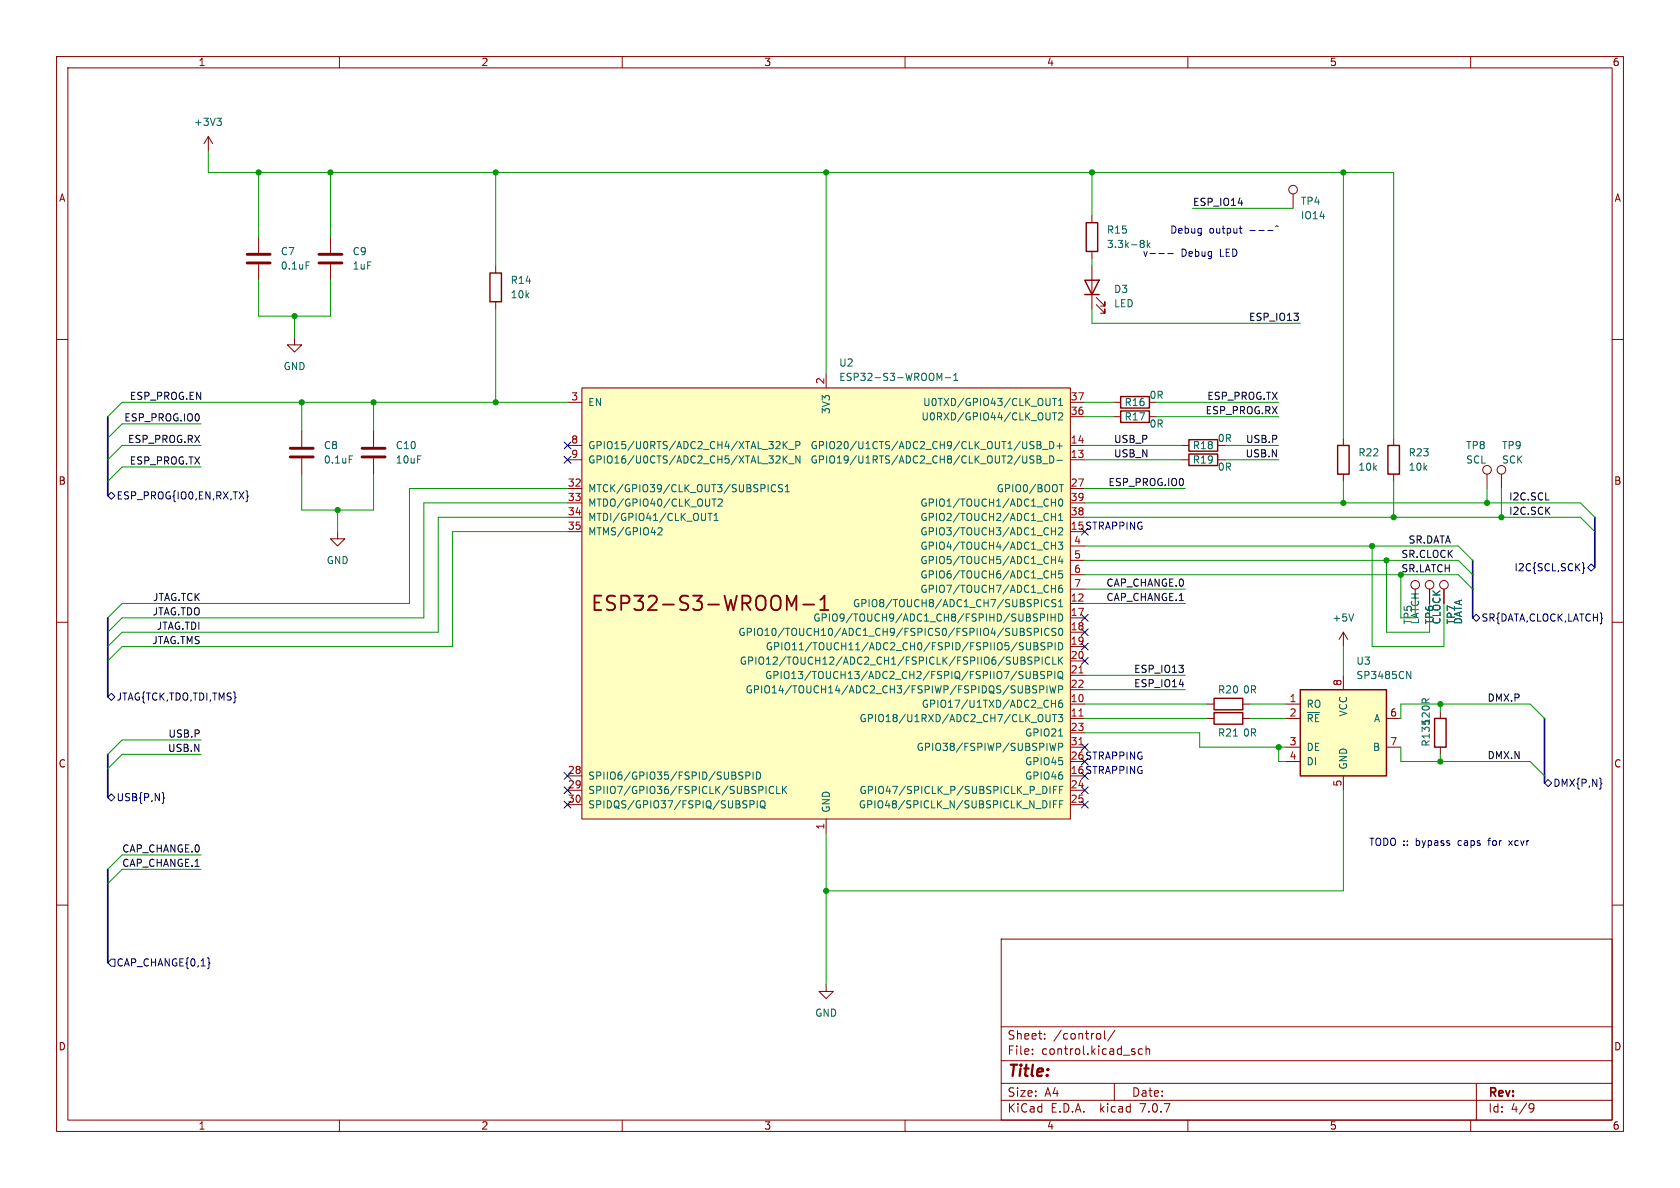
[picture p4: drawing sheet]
<svg xmlns="http://www.w3.org/2000/svg" width="297mm" height="210mm" viewBox="0 0 297 210" stroke-linecap="round" stroke-linejoin="round" font-family="sans-serif">
<g fill="none" stroke="#840000" stroke-width=".18">
<path d="M10 10h277v190h-277zM12 12h273v186h-273zM60 10v2M110 10v2M160 10v2M210 10v2M260 10v2M36.8 24.1l-.7 1.3M36.8 24.1v2.6M36.8 24.1l.8 1.3M193 38.1v1.3M228.6 34.3v2.5"/>
<path d="M10 60h2M45.7 41.9v2.8M45.7 46.7v2.8M52.1 59.7v1.3h1.2l-1.2 1.2-1.3-1.2h1.3M58.4 41.9v2.8M58.4 46.7v2.8M87.6 47v1.3M87.6 53.3v1.3M193 44.5v1.2M193 47v7.6M193.8 53.8l1.5 1.6v-.8v.8h-.7M193.8 52.6l1.5 1.5v-.8v.8h-.7"/>
<path d="M285 60h2M53.3 76.2v2.8M66 76.2v2.8M100.3 78.7h2.6M100.3 71.1h2.6M102.9 68.6h86.3v76.2h-86.3zM146 66v2.6M189.2 78.7h2.6M189.2 71.1h2.6M189.2 73.7h2.6M196.8 71.1h1.3M196.8 73.7h1.3"/>
<path d="M203.2 73.7h1.3M208.9 78.7h1.3M237.5 77.5v1.2M246.4 77.5v1.2M53.3 81v2.8M59.7 94v1.3h1.3l-1.3 1.2-1.3-1.2h1.3M66 81v2.8M100.3 81.3h2.6M100.3 86.4h2.6M100.3 88.9h2.6M100.3 91.4h2.6M100.3 94h2.6"/>
<path d="M189.2 81.3h2.6M189.2 86.4h2.6M189.2 88.9h2.6M189.2 91.4h2.6M189.2 96.5h2.6M189.2 99.1h2.6M208.9 81.3h1.3M215.3 81.3h1.2M237.5 83.8v1.3M246.4 83.8v1.3M262.9 83.8v2.6M265.4 83.8v2.6"/>
<path d="M10 110h2M189.2 106.7h2.6M189.2 109.2h2.6M189.2 111.8h2.6M189.2 114.3h2.6M189.2 116.8h2.6M189.2 119.4h2.6M189.2 101.6h2.6M189.2 104.1h2.6M237.5 111.8v2.5M237.5 119.4v2.5M237.5 111.8l-.8 1.2"/>
<path d="M237.5 111.8l.8 1.2M250.2 104.1v2.6M252.7 104.1v2.6M285 110h2M100.3 139.7h2.6M100.3 137.2h2.6M189.2 124.5h2.6M189.2 127h2.6M189.2 121.9h2.6M189.2 129.5h2.6M189.2 139.7h2.6M189.2 132.1h2.6"/>
<path d="M213.4 124.5h1.2M213.4 127h1.2M219.7 124.5h1.3M219.7 127h1.3M227.3 124.5h2.6M227.3 127h2.6M227.3 132.1h2.6M227.3 134.6h2.6M237.5 137.2v2.5M245.1 127h2.5M245.1 132.1h2.5M254.6 125.7v1.3"/>
<path d="M254.6 132.1v1.3M10 160h2M100.3 142.2h2.6M146 144.8v2.5M189.2 142.2h2.6M285 160h2M146 174v1.3h1.3l-1.3 1.2-1.2-1.2h1.2M177 166h108v32h-108zM60 198v2M110 198v2M160 198v2M177 194.5h108"/>
<path d="M177 191.5h108M177 187.5h108M177 181.5h108M182.5 186.3v.1M182.5 185.5v.1M184.7 183.6v.1M184.7 182.8v.1M194.3 182.7l.3 .3v.4l-.3 .3M195.2 182.2v1.3l.3 .2M197 191.5v3M197.1 182.1l-1.3 2M202 185.5l-.5-.1-.3 .3v.4l.2 .2h.6"/>
<path d="M202.6 185.5l.2-.1 .4 .1v.9M202.6 184.9v1.5M210 198v2M260 198v2M261 191.5v6.5M270.6 195.1l.5 .1a.99 .99 0 0 1-.4 1.4h-.2M271.2 195.7l-.3 .3h-.3"/>
<circle cx="228.6" cy="33.5" r=".76"/>
<circle cx="262.9" cy="83.1" r=".76"/>
<circle cx="265.4" cy="83.1" r=".76"/>
<circle cx="250.2" cy="103.4" r=".76"/>
<circle cx="252.7" cy="103.4" r=".76"/>
<circle cx="255.3" cy="103.4" r=".76"/>
</g>
<g fill="none" stroke="#840000" stroke-width=".25">
<path d="M192 39.4h2.1v5.1h-2.1zM86.6 48.3h2v5h-2zM191.8 49.5h2.5l-1.3 2.6zM191.8 52.1h2.5M198.1 72.6h5.1v2.1h-5.1zM198.1 70.1h5.1v2h-5.1zM210.2 77.7h5.1v2.1h-5.1zM236.5 78.7h2v5.1h-2zM245.4 78.7h2v5.1h-2zM210.2 80.3h5.1v2h-5.1zM214.6 126h5.1v2h-5.1zM214.6 123.4h5.1v2.1h-5.1z"/>
<path d="M229.9 121.9h15.2v15.3h-15.2zM253.6 127h2.1v5.1h-2.1z"/>
</g>
<g fill="#ffffc2" stroke="#ffffc2" stroke-width=".18">
<path d="M102.9 68.6h86.3v76.2h-86.3z"/>
<path d="M229.9 121.9h15.2v15.3h-15.2z"/>
</g>
<path d="M139.9 107.1l.9-1.8v2.5M142 106.9h1.9M145 107.8h1.5M145 106l.7-.7v2.5" fill="none" stroke="#840000" stroke-width=".32"/>
<g fill="none" stroke="#006464" stroke-width=".18">
<path d="M38.3 20.9h.8l-.4 .5M38.9 21.4l.2 .2v.3l-.2 .3M54.1 46.3h.6M201.8 42.5h.2l.3 .2-.3 .3M201.8 43h.2M202 43l.3 .3v.2l-.1 .2-.4 .1M202.8 42.5v1.3M202.9 43.3l.4 .5M203.3 42.9l-.5 .5M138.5 78v1.3M138.6 78.6l.6 .7M139.2 78l-.7 .8"/>
<path d="M139.4 79.4h1M140.7 78.7h.6l.1-.2v-.3l-.7-.2v1.3M166.1 66.9l.4-.9v1.3M167.1 66.8h1M168.6 67.3h.7M168.6 66.3l.4-.3v1.3M183.3 78h.5l.2 .3-.2 .4 .2 .1 .1 .3-.3 .2h-.5zM183.3 78.7h.5M184.3 79.4h1M185.6 78a.64 .64 0 0 1 .7 .7 .64 .64 0 0 1-.7 .6zM186.1 73h.7M186.1 70.4h.7"/>
<path d="M186.4 70.4v1.3M186.4 73v1.2M186.8 78.8h1M187.1 73.1l.5-.1 .3 .3-.8 .9h.8M187.1 70.8l.4-.4v1.3M187.1 71.7h.8M187.3 78.4v.9M61.7 80.6h.6M116.5 93.3l.4 .1 .1 .3-.7 .9h.7M125.2 90.7h.7M125.5 90.7v1.3M125.9 88.2h.7"/>
<path d="M126.2 88.2v1.3M126.2 92h.8M126.2 91.1l.4-.4v1.3M127 88.3l.5-.1 .2 .4-.8 .9h.8M137.1 85.8a.6 .6 0 0 0-.8 .4 .6 .6 0 0 0 .6 .7l.2-.1M138.3 85.7h-.4l-.2 .1v.4l.5 .2 .1 .3-.2 .2h-.5M138.5 80.6v1.3M138.6 81.1l.6 .8M138.8 86.9h.7M138.8 86l.4-.3v1.2M139.2 80.6l-.7 .7M139.4 82h1"/>
<path d="M141.4 80.6v1.3l-.7-1.3v1.3M182.6 80.6l.2 .1M182.7 81.4v.3M183.3 80.6h.5l.2 .2-.2 .4 .2 .1 .1 .3-.3 .3h-.5zM183.3 81.2h.5M184.3 82h1M185.6 80.6a.64 .64 0 0 1 .7 .6 .64 .64 0 0 1-.7 .7zM185.9 90.7v1.3M185.9 93.9h.7M185.9 91.4h.7M185.9 88.8h.7M185.9 96.4h.7"/>
<path d="M185.9 99h.7M186.6 88.2v1.3M186.6 90.7v1.3M186.6 93.3v1.3M186.6 95.8v1.3M186.6 98.4v1.2M186.8 81.4h1M187.1 95.8h.8l-.5 .5 .4 .1v.6l-.2 .1-.5-.1M187.1 93.4l.5-.1 .3 .4-.8 .9h.8M187.1 91.1l.4-.4v1.3M187.1 92h.8M187.3 85.7h.7"/>
<path d="M187.3 88.3l.1-.1a.68 .68 0 0 1 .5 .6 .68 .68 0 0 1-.5 .7 .84 .84 0 0 1-.1-1.2zM187.4 98.3l-.3 .9h.8M187.6 85.7v1.2M187.8 98.8v.8M181.7 116.5l.7 .6-.2 .3h-.5M182.1 118.7v1l-.2 .3M182.2 113.6v1l-.1 .2-.4 .1M182.3 111.1h-.5l-.2 .2 .1 .3 .5 .3v.3l-.1 .1h-.5M182.4 116.2l-.5-.1-.2 .3M182.7 118.7h.5l.2 .2-.2 .4 .2 .1 .1 .3-.3 .3h-.5zM182.7 119.3h.5M182.8 113.6h.4l.3 .3-.3 .3 .3 .1v.3l-.2 .3h-.5z"/>
<path d="M182.8 114.2h.4M182.9 111.7h.6l.1-.2-.1-.3-.6-.1v1.2M183 116.8h.6l.1-.2-.1-.3-.6-.2v1.3M183.9 109.2l.6-.1 .2-.1-.1-.3-.7-.2v1.3M184.1 111.1v1.2M184.2 116.1v1.3M184.7 118.8l-.5-.1-.3 .2 .2 .3 .5 .3v.3l-.2 .2-.5-.1M184.7 113.7l-.5-.1-.1 .1v.4l.5 .2 .1 .3-.2 .3-.5-.1M185.2 119.4l.6-.1 .1-.2v-.3l-.7-.1v1.3M185.2 108.5v1.3M185.3 114.3l.6-.1 .1-.2-.1-.3-.6-.1v1.3M185.5 106.1a.6 .6 0 0 0-.9 .4 .6 .6 0 0 0 .6 .8l.3-.2"/>
<path d="M185.5 111.2a.6 .6 0 0 0-.9 .4 .6 .6 0 0 0 .6 .7l.3-.1M185.6 116.3a.6 .6 0 0 0-.9 .4 .6 .6 0 0 0 .6 .7l.3-.1M185.8 108.5v1.3M185.8 109.1h.7M185.9 101.5h.7M185.9 104.1h.7M186.1 116.1v1.3h.6M186.5 118.7v1.3M186.5 108.5v1.3M186.5 113.6v1.3M186.6 100.9v1.3M186.6 103.4v1.3"/>
<path d="M186.7 106.1l-.5-.1-.3 .2 .2 .3 .5 .3v.3l-.2 .2-.5-.1M186.7 111.1h-.5l-.3 .2 .2 .3 .5 .3v.3l-.2 .1h-.5M187.1 118.9l.2-.2a.43 .43 0 0 1 .6 .4v.4a.42 .42 0 0 1-.5 .5 .42 .42 0 0 1-.4-.5zM187.1 108.5a.64 .64 0 0 1 .8 .7 .64 .64 0 0 1-.8 .6zM187.1 113.6a.64 .64 0 0 1 .8 .6 .64 .64 0 0 1-.8 .7zM187.1 116.1v1.3M187.1 107.3h.8M187.1 106.4l.4-.4v1.3M187.3 119.7l.6 .4M187.3 111.1h.1a.68 .68 0 0 1 .5 .6 .68 .68 0 0 1-.5 .6 .84 .84 0 0 1-.1-1.2zM187.3 116.7l.6 .7M187.8 103.4l-.4 .1a.86 .86 0 0 0 0 1.2l.4-.1 .1-.4-.3-.3-.3 .1-.2 .2"/>
<path d="M187.8 100.9h-.6l-.1 .6 .2-.1 .5 .1 .1 .1-.1 .5-.2 .1-.5-.1M187.9 116.1l-.8 .8M239.3 108.5l-.4 1.3M248.7 118.7l.7 1.3v-1.3M130.8 137.1l.4 .1 .1 .3-.2 .2h-.3M130.8 136.5h.5M131.9 137.1h.6l.1-.2-.1-.3-.6-.1v1.2M133.1 136.5v1.2M133.7 136.5a.64 .64 0 0 1 .8 .6 .64 .64 0 0 1-.8 .6zM135.4 139v1.3M136.8 139.1a.6 .6 0 0 0-.9 .5 .6 .6 0 0 0 .6 .7l.3-.1M137.3 139v1.3h.6"/>
<path d="M138.3 139v1.3M138.5 139.6l.6 .7M139.1 139l-.8 .7M183.3 121.3l-.5-.1-.2 .3 .1 .3 .5 .2v.4l-.2 .1-.4-.1M183.8 121.9l.6-.1 .1-.1v-.3l-.7-.2v1.3M184.9 126.3v1l.3 .3 .3-.1 .1-.2v-1M185.1 121.2v1.3M185.6 121.2l.3 1.3 .2-.9 .3 .9 .3-1.3M185.6 139v1.3M185.9 123.8v1.2M185.9 124.4h.7M186.1 126.3h.7"/>
<path d="M186.2 139.6h.5M186.4 126.3v1.3M186.6 123.8v1.2M186.7 131.4l-.3 1.3-.3-.9-.2 .9M186.8 139h-.6v1.3M187.1 126.3h.8l-.5 .5 .4 .1v.6l-.2 .1-.5-.1M187.1 121.9l.7-.1 .1-.1-.1-.3-.7-.2v1.3M187.1 132.1l.7-.1 .1-.2-.1-.3-.7-.1v1.3M187.1 130.1h.8M187.3 139.6h.5M187.8 123.8h-.4a.86 .86 0 0 0 0 1.2l.4-.1 .1-.4-.3-.2h-.3l-.2 .2M187.9 139h-.6v1.3"/>
<path d="M218 130.1h.8M132.6 142.2h.6l.1-.2v-.3l-.7-.2v1.3M133.9 141.5v1.3M134.5 141.7l.2-.2a.43 .43 0 0 1 .6 .5v.4a.42 .42 0 0 1-.5 .4 .42 .42 0 0 1-.4-.4zM134.6 142.5l.5 .3M135.1 142.8l.2 .1M185.6 141.5v1.3M186.2 142.2h.5M186.8 141.5h-.6v1.3M187.3 142.2h.5M187.9 141.5h-.6v1.3"/>
</g>
<path d="M190.7 119h.8M190.7 126.6h.8M190.7 131.7h.8" fill="none" stroke="#a90000" stroke-width=".18"/>
<path d="M43.7 46.5h4.1M43.7 45h4.1M56.4 46.5h4.1M56.4 45h4.1M51.3 79.2h4.1M64 79.2h4.1M51.3 80.8h4.1M64 80.8h4.1" fill="none" stroke="#840000" stroke-width=".51"/>
<g fill="none" stroke="#000084" stroke-width=".18">
<path d="M99.7 78.1l1.2 1.2M100.9 78.1l-1.2 1.2M19.7 87l.6 .6-.6 .7-.7-.7zM43.5 86.8l.2 .1v.6l.2 .2-.2 .2v.6l-.2 .2M99.7 80.7l1.2 1.2M100.9 80.7l-1.2 1.2M191.2 93.4l1.2 1.2M192.4 93.4l-1.2 1.2M279.7 99.5l.3 .1v.6l.1 .2-.1 .2v.6l-.3 .2M191.2 113.7l1.2 1.2M191.2 111.2l1.2 1.2M191.2 108.6l1.2 1.2"/>
<path d="M191.2 116.2l1.2 1.2M192.4 113.7l-1.2 1.2M192.4 111.2l-1.2 1.2M192.4 108.6l-1.2 1.2M192.4 116.2l-1.2 1.2M261 108.6l.6 .6-.6 .7-.7-.7zM280.7 100.3l.6-.6 .6 .6-.6 .7zM19 123.2l.7-.6 .6 .6-.6 .6zM99.7 139.1l1.2 1.2M99.7 136.6l1.2 1.2M100.9 139.1l-1.2 1.2M100.9 136.6l-1.2 1.2"/>
<path d="M191.2 136.6l1.2 1.2M191.2 131.5l1.2 1.2M191.2 139.1l1.2 1.2M191.2 134l1.2 1.2M192.4 136.6l-1.2 1.2M192.4 131.5l-1.2 1.2M192.4 139.1l-1.2 1.2M192.4 134l-1.2 1.2M273 138.4l.7-.6 .6 .6-.6 .7zM283.1 138.5h.1l-.1 .1M19 141l.7-.7 .6 .7-.6 .6zM28.7 140.1l.2 .2v.6l.2 .2-.2 .1v.7l-.2 .1"/>
<path d="M99.7 141.6l1.2 1.2M100.9 141.6l-1.2 1.2M191.2 141.6l1.2 1.2M192.4 141.6l-1.2 1.2M19.7 169.5h.6v1.3h-.6l-.7-.6zM36.9 169.4v.7l.2 .2-.2 .2v.7"/>
</g>
<path d="M207.5 39.9h-.3v1.3h.3M204.9 44.8h.9M206.4 44.8h1M214.3 40.4h-.3l-.1 .2v.5l.4 .1M221 40.7h.9M222.5 40.7h1M224.1 40.7h1M225.5 40.1l.2-.2 .3 .2M266.7 148.6l.7 .8M267.4 148.6l-.7 .8" fill="none" stroke="#0000c2" stroke-width=".18"/>
<path d="M19 73.7v13.9M260.3 99.1v10.1M281.9 91.4v8.9M19 109.2v14M19 133.4v7.6M273 127v11.4M19 153.7v16.5" fill="none" stroke="#000084" stroke-width=".3"/>
<g fill="none" stroke="#009600" stroke-width=".18">
<path d="M36.8 26.7v3.8h209.6v47M45.7 30.5v11.4M58.4 30.5v11.4M87.6 30.5v16.5M146 30.5v35.5M193 30.5v7.6M210.8 36.8h17.8M237.5 30.5v47M45.7 49.5v6.4h12.7v-6.4M52.1 55.9v3.8M87.6 54.6v16.5M193 54.6v2.6h36.9"/>
<path d="M193 45.7v1.3M35.6 78.7h-14l-2.6 2.6M35.6 74.9h-14l-2.6 2.6M53.3 71.1v5.1M66 71.1v5.1M100.3 71.1h-78.7l-2.6 2.6M191.8 78.7h17.1M191.8 71.1h5M191.8 73.7h5M204.5 71.1h21.6M204.5 73.7h21.6M216.5 78.7h9.6"/>
<path d="M35.6 82.6h-14l-2.6 2.5M53.3 83.8v6.4h12.7v-6.4M59.7 90.2v3.8M100.3 88.9h-25.4v20.3h-53.3l-2.6 2.6M100.3 91.4h-22.8v20.4h-55.9l-2.6 2.5M100.3 86.4h-27.9v20.3h-50.8l-2.6 2.5M100.3 94h-20.3v20.3h-58.4l-2.6 2.5M191.8 88.9h87.6l2.5 2.5M191.8 91.4h87.6l2.5 2.6M191.8 81.3h17.1M191.8 99.1h66l2.5 2.5M191.8 96.5h66l2.5 2.6"/>
<path d="M191.8 86.4h17.7M216.5 81.3h9.6M237.5 85.1v3.8M242.6 96.5v17.8h12.7v-7.6M245.1 99.1v12.7h7.6v-5.1M246.4 85.1v6.3M262.9 86.4v2.5M265.4 86.4v5M191.8 101.6h66l2.5 2.5M191.8 104.1h17.7M191.8 119.4h17.7M191.8 106.7h17.7"/>
<path d="M237.5 114.3v5.1M247.6 101.6v7.6h2.6M35.6 133.4h-14l-2.6 2.5M35.6 130.8h-14l-2.6 2.6M191.8 127h21.6M191.8 124.5h21.6M191.8 129.5h20.3v2.6h15.2M191.8 121.9h17.7M221 127h6.3M221 124.5h6.3M226.1 132.1v2.5h1.2M237.5 139.7v17.8h-91.5"/>
<path d="M247.6 132.1v2.5h22.9l2.5 2.6M247.6 127v-2.5h22.9l2.5 2.5M254.6 124.5v1.2M254.6 133.4v1.2M35.6 151.1h-14l-2.6 2.6M35.6 153.7h-14l-2.6 2.5M146 147.3v26.7"/>
</g>
<g fill="#009600" stroke="#009600" stroke-width=".18">
<circle cx="254.6" cy="134.6" r=".46"/>
<circle cx="226.1" cy="132.1" r=".46"/>
<circle cx="254.6" cy="124.5" r=".46"/>
<circle cx="245.1" cy="99.1" r=".46"/>
<circle cx="237.5" cy="88.9" r=".46"/>
<circle cx="242.6" cy="96.5" r=".46"/>
<circle cx="237.5" cy="30.5" r=".46"/>
<circle cx="262.9" cy="88.9" r=".46"/>
<circle cx="246.4" cy="91.4" r=".46"/>
<circle cx="247.6" cy="101.6" r=".46"/>
<circle cx="265.4" cy="91.4" r=".46"/>
<circle cx="66" cy="71.1" r=".46"/>
<circle cx="87.6" cy="30.5" r=".46"/>
<circle cx="58.4" cy="30.5" r=".46"/>
<circle cx="146" cy="30.5" r=".46"/>
<circle cx="53.3" cy="71.1" r=".46"/>
<circle cx="52.1" cy="55.9" r=".46"/>
<circle cx="45.7" cy="30.5" r=".46"/>
<circle cx="87.6" cy="71.1" r=".46"/>
<circle cx="59.7" cy="90.2" r=".46"/>
<circle cx="146" cy="157.5" r=".46"/>
<circle cx="193" cy="30.5" r=".46"/>
</g>
<text font-size="3.5" fill="#840000" x="104.3" y="108.4">ESP32-S3-WROOM-1</text>
<text font-size="2.8" fill="#840000" x="178" y="190.9">Title:</text>
<g font-size="2.1" fill="#840000">
<text x="178" y="184">Sheet:</text>
<text x="186.2" y="184">/control/</text>
<text x="178" y="186.7">File:</text>
<text x="184.1" y="186.7">control.kicad_sch</text>
<text x="178" y="196.9">KiCad</text>
<text x="178" y="194.1">Size:</text>
<text x="184.7" y="194.1">A4</text>
<text x="185.7" y="196.9">E.D.A.</text>
<text x="194.6" y="196.9">kicad</text>
<text x="200" y="194.1">Date:</text>
<text x="201.8" y="196.9">7.0.7</text>
<text x="263" y="194.3">Rev:</text>
<text x="263" y="196.9">Id:</text>
<text x="267.1" y="196.9">4/9</text>
</g>
<g font-size="1.8" fill="#840000">
<text x="35" y="11.9">1</text>
<text x="85" y="11.9">2</text>
<text x="135" y="11.9">3</text>
<text x="185" y="11.9">4</text>
<text x="235" y="11.9">5</text>
<text x="285" y="11.9">6</text>
<text x="10.3" y="35.9">A</text>
<text x="285.3" y="35.9">A</text>
<text x="10.3" y="85.9">B</text>
<text x="285.3" y="85.9">B</text>
<text x="254.9" y="110.5" transform="rotate(-90 254.9 110.5)">CLOCK</text>
<text x="10.3" y="135.9">C</text>
<text x="285.3" y="135.9">C</text>
<text x="10.3" y="185.9">D</text>
<text x="285.3" y="185.9">D</text>
<text x="35" y="199.9">1</text>
<text x="85" y="199.9">2</text>
<text x="135" y="199.9">3</text>
<text x="185" y="199.9">4</text>
<text x="235" y="199.9">5</text>
<text x="285" y="199.9">6</text>
</g>
<g font-size="1.8" fill="#006464">
<text x="34.2" y="22.5">+3V3</text>
<text x="195.6" y="41.5">R15</text>
<text x="229.9" y="36.4">TP4</text>
<text x="229.9" y="39">IO14</text>
<text x="49.5" y="45.3">C7</text>
<text x="49.5" y="47.9">0.1uF</text>
<text x="62.2" y="45.3">C9</text>
<text x="62.2" y="47.9">1uF</text>
<text x="195.6" y="44">3.3k-8k</text>
<text x="90.2" y="52.9">10k</text>
<text x="90.2" y="50.4">R14</text>
<text x="196.9" y="52">D3</text>
<text x="196.9" y="54.5">LED</text>
<text x="50" y="65.6">GND</text>
<text x="148.3" y="65">U2</text>
<text x="103.9" y="72">EN</text>
<text x="148.3" y="67.5">ESP32-S3-WROOM-1</text>
<text x="163.1" y="72">U0TXD/GPIO43/CLK_OUT1</text>
<text x="198.7" y="72">R16</text>
<text x="203.1" y="70.7">0R</text>
<text x="146.9" y="73.3" transform="rotate(-90 146.9 73.3)">3V3</text>
<text x="162.8" y="74.5">U0RXD/GPIO44/CLK_OUT2</text>
<text x="198.7" y="74.5">R17</text>
<text x="203.1" y="75.8">0R</text>
<text x="57.2" y="79.6">C8</text>
<text x="57.2" y="82.1">0.1uF</text>
<text x="69.9" y="79.6">C10</text>
<text x="69.9" y="82.1">10uF</text>
<text x="103.9" y="79.6">GPIO15/U0RTS/ADC2_CH4/XTAL_32K_P</text>
<text x="103.9" y="82.1">GPIO16/U0CTS/ADC2_CH5/XTAL_32K_N</text>
<text x="143.2" y="82.1">GPIO19/U1RTS/ADC2_CH8/CLK_OUT2/USB_D-</text>
<text x="143.2" y="79.6">GPIO20/U1CTS/ADC2_CH9/CLK_OUT1/USB_D+</text>
<text x="210.8" y="79.6">R18</text>
<text x="210.8" y="82.1">R19</text>
<text x="215.2" y="78.3">0R</text>
<text x="215.2" y="83.4">0R</text>
<text x="240" y="83.4">10k</text>
<text x="240" y="80.9">R22</text>
<text x="248.9" y="83.4">10k</text>
<text x="248.9" y="80.9">R23</text>
<text x="259.1" y="79.6">TP8</text>
<text x="259.1" y="82.1">SCL</text>
<text x="265.4" y="79.6">TP9</text>
<text x="265.4" y="82.1">SCK</text>
<text x="103.9" y="87.2">MTCK/GPIO39/CLK_OUT3/SUBSPICS1</text>
<text x="103.9" y="89.8">MTDO/GPIO40/CLK_OUT2</text>
<text x="162.6" y="89.8">GPIO1/TOUCH1/ADC1_CH0</text>
<text x="176.1" y="87.2">GPIO0/BOOT</text>
<text x="103.9" y="92.3">MTDI/GPIO41/CLK_OUT1</text>
<text x="103.9" y="94.8">MTMS/GPIO42</text>
<text x="162.6" y="94.8">GPIO3/TOUCH3/ADC1_CH2</text>
<text x="162.6" y="92.3">GPIO2/TOUCH2/ADC1_CH1</text>
<text x="57.7" y="99.9">GND</text>
<text x="162.6" y="97.4">GPIO4/TOUCH4/ADC1_CH3</text>
<text x="162.6" y="99.9">GPIO5/TOUCH5/ADC1_CH4</text>
<text x="150.7" y="107.5">GPIO8/TOUCH8/ADC1_CH7/SUBSPICS1</text>
<text x="162.6" y="102.5">GPIO6/TOUCH6/ADC1_CH5</text>
<text x="162.6" y="105">GPIO7/TOUCH7/ADC1_CH6</text>
<text x="130.4" y="112.6">GPIO10/TOUCH10/ADC1_CH9/FSPICS0/FSPIIO4/SUBSPICS0</text>
<text x="143.7" y="110.1">GPIO9/TOUCH9/ADC1_CH8/FSPIHD/SUBSPIHD</text>
<text x="235.5" y="110.1">+5V</text>
<text x="249.8" y="110.5" transform="rotate(-90 249.8 110.5)">TP5</text>
<text x="253.6" y="110.5" transform="rotate(-90 253.6 110.5)">TP6</text>
<text x="257.4" y="110.5" transform="rotate(-90 257.4 110.5)">TP7</text>
<text x="258.7" y="110.5" transform="rotate(-90 258.7 110.5)">DATA</text>
<text x="130.7" y="117.7">GPIO12/TOUCH12/ADC2_CH1/FSPICLK/FSPIIO6/SUBSPICLK</text>
<text x="135.3" y="115.2">GPIO11/TOUCH11/ADC2_CH0/FSPID/FSPIIO5/SUBSPID</text>
<text x="239.7" y="117.7">U3</text>
<text x="131.7" y="122.8">GPIO14/TOUCH14/ADC2_CH3/FSPIWP/FSPIDQS/SUBSPIWP</text>
<text x="135.2" y="120.2">GPIO13/TOUCH13/ADC2_CH2/FSPIQ/FSPIIO7/SUBSPIQ</text>
<text x="162.9" y="125.3">GPIO17/U1TXD/ADC2_CH6</text>
<text x="215.2" y="122.8">R20</text>
<text x="219.6" y="122.8">0R</text>
<text x="230.9" y="125.3">RO</text>
<text x="239.7" y="120.2">SP3485CN</text>
<text x="151.8" y="127.9">GPIO18/U1RXD/ADC2_CH7/CLK_OUT3</text>
<text x="181.1" y="130.4">GPIO21</text>
<text x="215.2" y="130.4">R21</text>
<text x="219.6" y="130.4">0R</text>
<text x="230.9" y="127.9">~{RE}</text>
<text x="238.4" y="126.8" transform="rotate(-90 238.4 126.8)">VCC</text>
<text x="242.8" y="127.9">A</text>
<text x="161.9" y="132.9">GPIO38/FSPIWP/SUBSPIWP</text>
<text x="181.1" y="135.5">GPIO45</text>
<text x="230.9" y="132.9">DE</text>
<text x="230.9" y="135.5">DI</text>
<text x="238.4" y="136.1" transform="rotate(-90 238.4 136.1)">GND</text>
<text x="242.6" y="132.9">B</text>
<text x="253" y="132.1" transform="rotate(-90 253 132.1)">R135120R</text>
<text x="103.9" y="138">SPIIO6/GPIO35/FSPID/SUBSPID</text>
<text x="103.9" y="140.6">SPIIO7/GPIO36/FSPICLK/SUBSPICLK</text>
<text x="103.9" y="143.1">SPIDQS/GPIO37/FSPIQ/SUBSPIQ</text>
<text x="146.9" y="143.8" transform="rotate(-90 146.9 143.8)">GND</text>
<text x="151.7" y="143.1">GPIO48/SPICLK_N/SUBSPICLK_N_DIFF</text>
<text x="151.8" y="140.6">GPIO47/SPICLK_P/SUBSPICLK_P_DIFF</text>
<text x="181.1" y="138">GPIO46</text>
<text x="144" y="179.9">GND</text>
</g>
<g font-size="1.8" fill="#0000c2">
<text x="207.8" y="41.4">Debug</text>
<text x="214.8" y="41.4">output</text>
<text x="201.9" y="45.5">v---</text>
<text x="208.8" y="45.5">Debug</text>
<text x="215.8" y="45.5">LED</text>
<text x="189.2" y="93.7">15 STRAPPING</text>
<text x="189.2" y="136.9">16 STRAPPING</text>
<text x="189.2" y="134.4">26 STRAPPING</text>
<text x="241.9" y="149.6">TODO ::</text>
<text x="250.4" y="149.6">bypass</text>
<text x="258" y="149.6">caps</text>
<text x="263.6" y="149.6">for</text>
<text x="267.4" y="149.6">xcvr</text>
</g>
<g font-size="1.8" fill="#0f0f0f">
<text x="210.8" y="36.5">ESP_IO14</text>
<text x="220.7" y="56.8">ESP_IO13</text>
<text x="22.9" y="70.8">ESP_PROG.EN</text>
<text x="213.3" y="70.8">ESP_PROG.TX</text>
<text x="21.9" y="74.6">ESP_PROG.IO0</text>
<text x="213" y="73.3">ESP_PROG.RX</text>
<text x="22.5" y="78.4">ESP_PROG.RX</text>
<text x="22.8" y="82.2">ESP_PROG.TX</text>
<text x="196.8" y="78.4">USB_P</text>
<text x="196.8" y="80.9">USB_N</text>
<text x="220.1" y="80.9">USB.N</text>
<text x="220.2" y="78.4">USB.P</text>
<text x="195.9" y="86">ESP_PROG.IO0</text>
<text x="266.7" y="88.6">I2C.SCL</text>
<text x="266.7" y="91.1">I2C.SCK</text>
<text x="247.6" y="101.3">SR.LATCH</text>
<text x="247.6" y="98.7">SR.CLOCK</text>
<text x="248.9" y="96.2">SR.DATA</text>
<text x="27" y="106.3">JTAG.TCK</text>
<text x="195.5" y="103.8">CAP_CHANGE.0</text>
<text x="195.5" y="106.3">CAP_CHANGE.1</text>
<text x="26.8" y="114">JTAG.TMS</text>
<text x="26.9" y="108.9">JTAG.TDO</text>
<text x="27.6" y="111.4">JTAG.TDI</text>
<text x="200.4" y="119">ESP_IO13</text>
<text x="200.4" y="121.6">ESP_IO14</text>
<text x="262.9" y="124.1">DMX.P</text>
<text x="29.7" y="130.5">USB.P</text>
<text x="29.6" y="133">USB.N</text>
<text x="262.9" y="134.3">DMX.N</text>
<text x="21.5" y="153.3">CAP_CHANGE.1</text>
<text x="21.5" y="150.8">CAP_CHANGE.0</text>
</g>
<g font-size="1.8" fill="#a90000">
<text x="100.9" y="70.9">3</text>
<text x="145.8" y="68" transform="rotate(-90 145.8 68)">2</text>
<text x="189.2" y="70.9">37</text>
<text x="189.2" y="73.4">36</text>
<text x="100.9" y="78.5">8</text>
<text x="100.9" y="81">9</text>
<text x="189.2" y="81">13</text>
<text x="189.2" y="78.5">14</text>
<text x="100.3" y="86.1">32</text>
<text x="100.3" y="88.6">33</text>
<text x="189.2" y="86.1">27</text>
<text x="189.2" y="88.6">39</text>
<text x="100.3" y="91.2">34</text>
<text x="100.3" y="93.7">35</text>
<text x="189.2" y="91.2">38</text>
<text x="189.8" y="96.3">4</text>
<text x="189.8" y="98.8">5</text>
<text x="189.8" y="101.3">6</text>
<text x="189.2" y="106.4">12</text>
<text x="189.8" y="103.9">7</text>
<text x="189.2" y="109">17</text>
<text x="189.2" y="111.5">18</text>
<text x="189.2" y="114">19</text>
<text x="189.2" y="116.6">20</text>
<text x="189.2" y="119.1">21</text>
<text x="189.2" y="124.2">10</text>
<text x="189.2" y="121.7">22</text>
<text x="227.9" y="124.2">1</text>
<text x="237.2" y="121.4" transform="rotate(-90 237.2 121.4)">8</text>
<text x="189.2" y="126.7">11</text>
<text x="189.2" y="129.3">23</text>
<text x="189.2" y="131.8">31</text>
<text x="227.9" y="126.7">2</text>
<text x="227.9" y="131.8">3</text>
<text x="245.7" y="126.7">6</text>
<text x="245.7" y="131.8">7</text>
<text x="100.3" y="136.9">28</text>
<text x="227.9" y="134.4">4</text>
<text x="100.3" y="139.4">29</text>
<text x="100.3" y="142">30</text>
<text x="189.2" y="139.4">24</text>
<text x="189.2" y="142">25</text>
<text x="237.2" y="139.1" transform="rotate(-90 237.2 139.1)">5</text>
<text x="145.8" y="146.8" transform="rotate(-90 145.8 146.8)">1</text>
</g>
<g font-size="1.8" fill="#000084">
<text x="20.5" y="88.5">ESP_PROG{IO0,EN,RX,TX}</text>
<text x="267.6" y="101.2">I2C{SCL,SCK}</text>
<text x="261.8" y="110.1">SR{DATA,CLOCK,LATCH}</text>
<text x="20.5" y="124.1">JTAG{TCK,TDO,TDI,TMS}</text>
<text x="20.5" y="141.8">USB{P,N}</text>
<text x="274.5" y="139.3">DMX{P,N}</text>
<text x="20.5" y="171">CAP_CHANGE{0,1}</text>
</g>
<text font-size="1.8" fill="#009600" x="251.1" y="110.5" transform="rotate(-90 251.1 110.5)">LATCH</text>
</svg>
